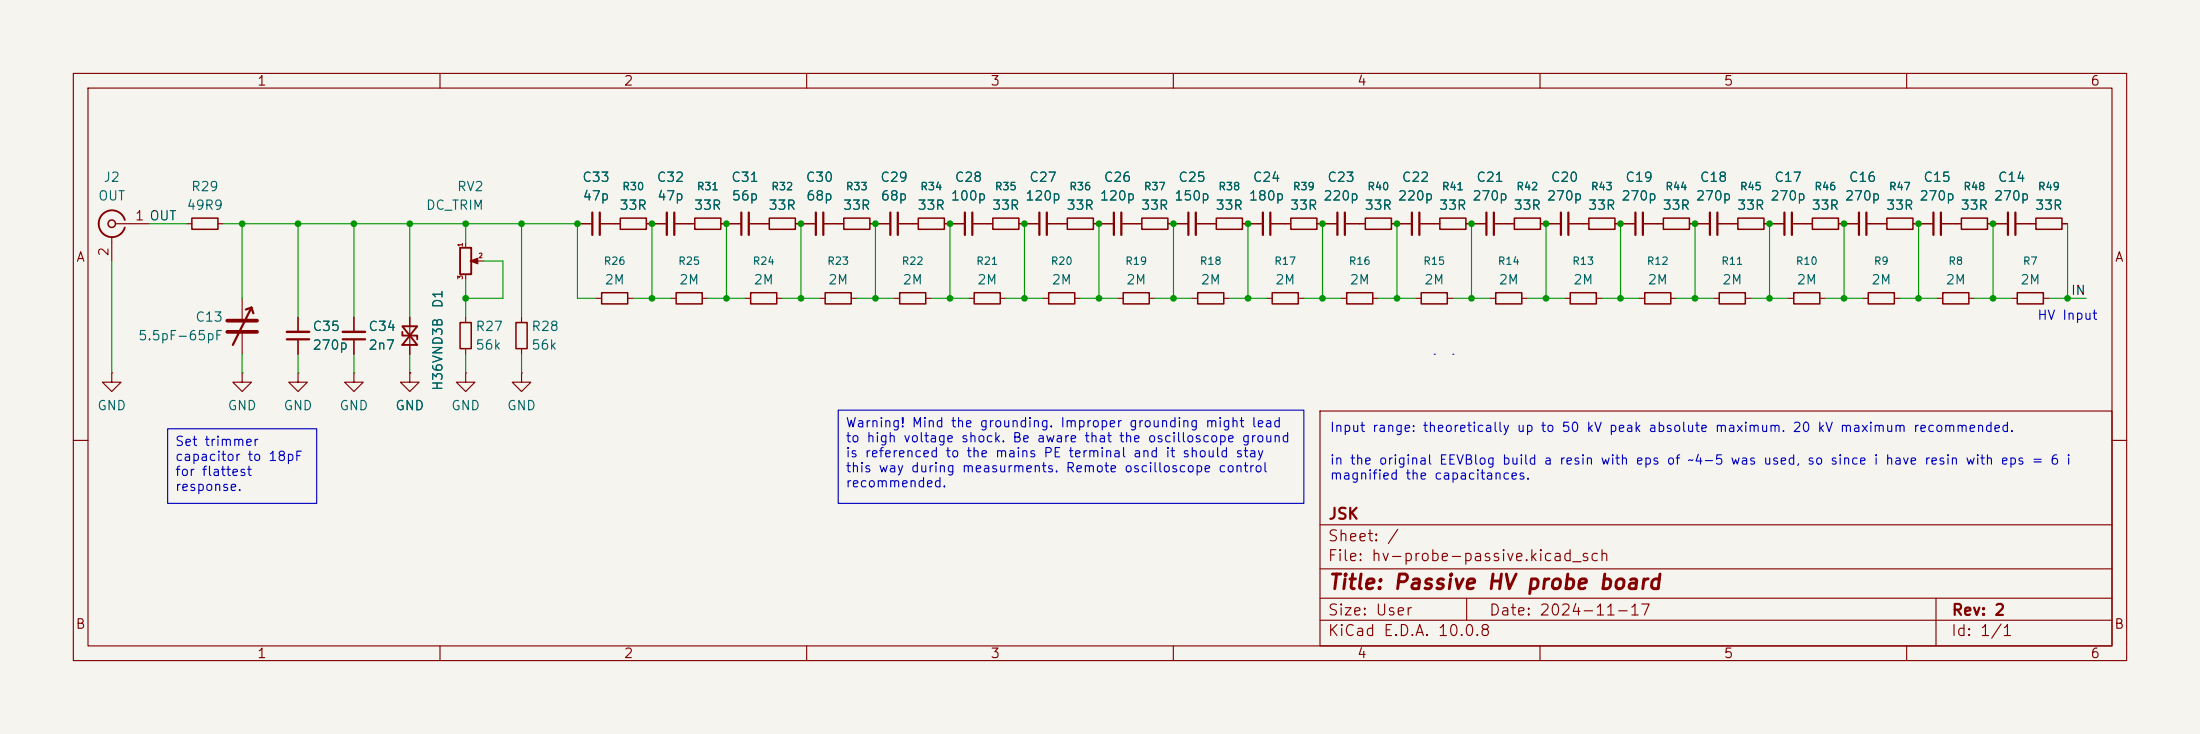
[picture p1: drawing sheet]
<svg xmlns="http://www.w3.org/2000/svg" width="300mm" height="100mm" viewBox="0 0 300 100" stroke-linecap="round" stroke-linejoin="round" font-family="sans-serif">
<path d="M0 0h300v100h-300z" fill="#f5f4ef" stroke="#f5f4ef" stroke-width=".14"/>
<g fill="none" stroke="#840000" stroke-width=".15">
<path d="M10 10h280v80h-280zM12 12h276v76h-276zM60 10v2M110 10v2M160 10v2M210 10v2M260 10v2M15.2 32.3v3.3M15.7 30.5h4.6M25.4 30.5h.8M29.7 30.5h.8M63.5 33v.7"/>
<path d="M63.5 37.5v.6M65 35.6h1M78.7 30.5h2.1M81.8 30.5h2.8M88.1 30.5h2.8M91.9 30.5h2.8M98.3 30.5h2.8M102.1 30.5h2.8M108.5 30.5h2.8M112.3 30.5h2.8M118.6 30.5h2.8M122.4 30.5h2.8"/>
<path d="M128.8 30.5h2.8M132.6 30.5h2.8M138.9 30.5h2.8M142.7 30.5h2.8M149.1 30.5h2.8M152.9 30.5h2.8M159.3 30.5h2.8M163.1 30.5h2.8M169.4 30.5h2.8M173.2 30.5h2.8M179.6 30.5h2.8M183.4 30.5h2.8"/>
<path d="M189.7 30.5h2.8M193.5 30.5h2.8M199.9 30.5h2.8M203.7 30.5h2.8M210.1 30.5h2.8M213.9 30.5h2.8M220.2 30.5h2.8M224 30.5h2.8M230.4 30.5h2.8M234.2 30.5h2.8M240.5 30.5h2.8M244.3 30.5h2.8"/>
<path d="M250.7 30.5h2.8M254.5 30.5h2.8M260.9 30.5h2.8M264.7 30.5h2.8M271 30.5h2.8M274.8 30.5h2.8M281.2 30.5h.7M15.2 50.8v1.3h1.3l-1.3 1.2-1.2-1.2h1.2M15.2 50.8h.1M33 50.8v1.3h1.3l-1.3 1.2-1.3-1.2h1.3M33 50.8h.1M33 40.6v3.1"/>
<path d="M33 45.2v3.1M40.6 50.8v1.3h1.3l-1.3 1.2-1.2-1.2h1.2M40.6 50.8h.1M40.6 43.2v2M40.6 46.2v2.1M48.3 50.8v1.3h1.2l-1.2 1.2-1.3-1.2h1.3M48.3 50.8h.1M48.3 43.2v2M48.3 46.2v2.1M55.9 50.8v1.3h1.2l-1.2 1.2-1.3-1.2h1.3M55.9 50.8h.1M55.9 43.2v5.1"/>
<path d="M63.5 50.8v1.3h1.3l-1.3 1.2-1.3-1.2h1.3M63.5 50.8h.1M63.5 43.2v.7M63.5 47.5v.8M71.1 50.8v1.3h1.3l-1.3 1.2-1.3-1.2h1.3M71.1 50.8h.1M71.1 43.2v.7M71.1 47.5v.8M81.3 40.6h.7M85.6 40.6h.8M91.4 40.6h.8M95.8 40.6h.7"/>
<path d="M101.6 40.6h.8M105.9 40.6h.8M111.8 40.6h.7M116.1 40.6h.7M121.9 40.6h.8M126.2 40.6h.8M132.1 40.6h.7M136.4 40.6h.8M142.2 40.6h.8M146.6 40.6h.7M152.4 40.6h.8M156.7 40.6h.8"/>
<path d="M162.6 40.6h.7M166.9 40.6h.7M172.7 40.6h.8M177 40.6h.8M180 56h108v32h-108zM182.9 40.6h.7M187.2 40.6h.8M193 40.6h.8M197.4 40.6h.7M203.2 40.6h.8M207.5 40.6h.8M213.4 40.6h.7"/>
<path d="M217.7 40.6h.7M223.5 40.6h.8M227.8 40.6h.8M233.7 40.6h.7M238 40.6h.8M243.8 40.6h.8M248.2 40.6h.7M254 40.6h.8M258.3 40.6h.8M264.2 40.6h.7M268.5 40.6h.7M274.3 40.6h.8"/>
<path d="M278.6 40.6h.8M10 60h2M180 77.5h108M180 71.5h108M288 60h2M60 88v2M110 88v2M160 88v2M180 84.5h108M180 81.5h108M200 81.5v3M210 88v2"/>
<path d="M260 88v2M264 81.5v6.5"/>
</g>
<g fill="none" stroke="#840000" stroke-width=".3">
<path d="M80.8 29v3M81.8 29v3M90.9 29v3M91.9 29v3M101.1 29v3M102.1 29v3M111.3 29v3M112.3 29v3M121.4 29v3M122.4 29v3M131.6 29v3M132.6 29v3"/>
<path d="M141.7 29v3M142.7 29v3M151.9 29v3M152.9 29v3M162.1 29v3M163.1 29v3M172.2 29v3M173.2 29v3M182.4 29v3M183.4 29v3M192.5 29v3M193.5 29v3"/>
<path d="M202.7 29v3M203.7 29v3M212.9 29v3M213.9 29v3M223 29v3M224 29v3M233.2 29v3M234.2 29v3M243.3 29v3M244.3 29v3M253.5 29v3M254.5 29v3"/>
<path d="M263.7 29v3M264.7 29v3M273.8 29v3M274.8 29v3M34.3 41.9l-2.6 5.1M34.3 41.9l-.8 .3M34.3 41.9l.2 .8M39.1 46.2h3.1M46.7 46.2h3.1"/>
</g>
<g fill="none" stroke="#840000" stroke-width=".2">
<path d="M26.2 29.7h3.5v1.5h-3.5zM82 39.9h3.6v1.5h-3.6zM84.6 29.7h3.5v1.5h-3.5zM92.2 39.9h3.6v1.5h-3.6zM94.7 29.7h3.6v1.5h-3.6zM102.4 39.9h3.5v1.5h-3.5zM104.9 29.7h3.6v1.5h-3.6zM112.5 39.9h3.6v1.5h-3.6zM115.1 29.7h3.5v1.5h-3.5zM122.7 39.9h3.5v1.5h-3.5zM125.2 29.7h3.6v1.5h-3.6zM132.8 39.9h3.6v1.5h-3.6z"/>
<path d="M135.4 29.7h3.5v1.5h-3.5zM143 39.9h3.6v1.5h-3.6zM145.5 29.7h3.6v1.5h-3.6zM153.2 39.9h3.5v1.5h-3.5zM155.7 29.7h3.6v1.5h-3.6zM163.3 39.9h3.6v1.5h-3.6zM165.9 29.7h3.5v1.5h-3.5zM173.5 39.9h3.5v1.5h-3.5zM176 29.7h3.6v1.5h-3.6zM183.6 39.9h3.6v1.5h-3.6zM186.2 29.7h3.5v1.5h-3.5zM193.8 39.9h3.6v1.5h-3.6z"/>
<path d="M196.3 29.7h3.6v1.5h-3.6zM204 39.9h3.5v1.5h-3.5zM206.5 29.7h3.6v1.5h-3.6zM214.1 39.9h3.6v1.5h-3.6zM216.7 29.7h3.5v1.5h-3.5zM224.3 39.9h3.5v1.5h-3.5zM226.8 29.7h3.6v1.5h-3.6zM234.4 39.9h3.6v1.5h-3.6zM237 29.7h3.5v1.5h-3.5zM244.6 39.9h3.6v1.5h-3.6zM247.1 29.7h3.6v1.5h-3.6zM254.8 39.9h3.5v1.5h-3.5z"/>
<path d="M257.3 29.7h3.6v1.5h-3.6zM264.9 39.9h3.6v1.5h-3.6zM267.5 29.7h3.5v1.5h-3.5zM275.1 39.9h3.5v1.5h-3.5zM277.6 29.7h3.6v1.5h-3.6zM62.7 43.9h1.6v3.6h-1.6zM70.4 43.9h1.5v3.6h-1.5z"/>
<circle cx="15.2" cy="30.5" r=".51"/>
</g>
<path d="M17 30a1.81 1.81 0 0 0-2.8-1 1.81 1.81 0 0 0 0 3 1.81 1.81 0 0 0 2.8-1M62.7 33.8h1.6v3.6h-1.6zM54.9 44.5h2l-2 2.5h2zM54.9 45.2v.5h2v.5" fill="none" stroke="#840000" stroke-width=".25"/>
<path d="M64.1 35.6l1.1-.4v.7l-1.1-.3h.3z" fill="#840000" stroke="#840000" stroke-width=".15"/>
<path d="M31 43.7h4.1M31 45.2h4.1" fill="none" stroke="#840000" stroke-width=".51"/>
<path d="M39.1 45.2h3.1M46.7 45.2h3.1" fill="none" stroke="#840000" stroke-width=".33"/>
<path d="M22.9 58.4h20.3v10.2h-20.3zM114.3 55.9h63.5v12.7h-63.5zM195.6 48.3h.1M198.1 48.3h.1" fill="none" stroke="#0000c2" stroke-width=".15"/>
<g fill="none" stroke="#009600" stroke-width=".15">
<path d="M15.2 35.6v15.2M20.3 30.5h5.1M30.5 30.5h48.2v10.1h2.6M33 30.5v10.1M40.6 30.5v12.7M48.3 30.5v12.7M55.9 30.5v12.7M63.5 30.5v2.5M63.5 38.1v5.1M66 35.6h2.6v5h-5.1M71.1 30.5v12.7M88.9 30.5v10.1"/>
<path d="M99.1 30.5v10.1M109.2 30.5v10.1M119.4 30.5v10.1M129.5 30.5v10.1M139.7 30.5v10.1M149.9 30.5v10.1M160 30.5v10.1M170.2 30.5v10.1M180.3 30.5v10.1M190.5 30.5v10.1M200.7 30.5v10.1M210.8 30.5v10.1"/>
<path d="M221 30.5v10.1M231.1 30.5v10.1M241.3 30.5v10.1M251.5 30.5v10.1M261.6 30.5v10.1M271.8 30.5v10.1M281.9 30.5v10.1M33 48.3v2.5M40.6 48.3v2.5M48.3 48.3v2.5M55.9 48.3v2.5M63.5 48.3v2.5"/>
<path d="M71.1 48.3v2.5M86.4 40.6h5M96.5 40.6h5.1M106.7 40.6h5.1M116.8 40.6h5.1M127 40.6h5.1M137.2 40.6h5M147.3 40.6h5.1M157.5 40.6h5.1M167.6 40.6h5.1M177.8 40.6h5.1M188 40.6h5"/>
<path d="M198.1 40.6h5.1M208.3 40.6h5.1M218.4 40.6h5.1M228.6 40.6h5.1M238.8 40.6h5M248.9 40.6h5.1M259.1 40.6h5.1M269.2 40.6h5.1M279.4 40.6h5.1"/>
</g>
<g fill="#009600">
<circle cx="170.2" cy="40.6" r=".46"/>
<circle cx="180.3" cy="40.6" r=".46"/>
<circle cx="180.3" cy="30.5" r=".46"/>
<circle cx="149.9" cy="40.6" r=".46"/>
<circle cx="160" cy="40.6" r=".46"/>
<circle cx="170.2" cy="30.5" r=".46"/>
<circle cx="160" cy="30.5" r=".46"/>
<circle cx="190.5" cy="40.6" r=".46"/>
<circle cx="190.5" cy="30.5" r=".46"/>
<circle cx="149.9" cy="30.5" r=".46"/>
<circle cx="71.1" cy="30.5" r=".46"/>
<circle cx="78.7" cy="30.5" r=".46"/>
<circle cx="63.5" cy="30.5" r=".46"/>
<circle cx="63.5" cy="40.6" r=".46"/>
<circle cx="231.1" cy="30.5" r=".46"/>
<circle cx="221" cy="30.5" r=".46"/>
<circle cx="210.8" cy="30.5" r=".46"/>
<circle cx="200.7" cy="30.5" r=".46"/>
<circle cx="200.7" cy="40.6" r=".46"/>
<circle cx="221" cy="40.6" r=".46"/>
<circle cx="210.8" cy="40.6" r=".46"/>
<circle cx="139.7" cy="40.6" r=".46"/>
<circle cx="129.5" cy="40.6" r=".46"/>
<circle cx="119.4" cy="40.6" r=".46"/>
<circle cx="129.5" cy="30.5" r=".46"/>
<circle cx="139.7" cy="30.5" r=".46"/>
<circle cx="119.4" cy="30.5" r=".46"/>
<circle cx="261.6" cy="40.6" r=".46"/>
<circle cx="261.6" cy="30.5" r=".46"/>
<circle cx="241.3" cy="40.6" r=".46"/>
<circle cx="251.5" cy="40.6" r=".46"/>
<circle cx="251.5" cy="30.5" r=".46"/>
<circle cx="241.3" cy="30.5" r=".46"/>
<circle cx="271.8" cy="30.5" r=".46"/>
<circle cx="271.8" cy="40.6" r=".46"/>
<circle cx="40.6" cy="30.5" r=".46"/>
<circle cx="33" cy="30.5" r=".46"/>
<circle cx="55.9" cy="30.5" r=".46"/>
<circle cx="48.3" cy="30.5" r=".46"/>
<circle cx="99.1" cy="30.5" r=".46"/>
<circle cx="109.2" cy="40.6" r=".46"/>
<circle cx="99.1" cy="40.6" r=".46"/>
<circle cx="88.9" cy="40.6" r=".46"/>
<circle cx="88.9" cy="30.5" r=".46"/>
<circle cx="109.2" cy="30.5" r=".46"/>
<circle cx="281.9" cy="40.6" r=".46"/>
<circle cx="231.1" cy="40.6" r=".46"/>
</g>
<text font-size="2" fill="#840000" x="181" y="80.8">Title: Passive HV probe board</text>
<g font-size="1.5" fill="#840000">
<text x="181" y="71.1">JSK</text>
<text x="181" y="76.8">File: hv-probe-passive.kicad_sch</text>
<text x="181" y="74.1">Sheet: /</text>
<text x="181" y="87">KiCad E.D.A. 10.0.8</text>
<text x="181" y="84.2">Size: User</text>
<text x="203" y="84.2">Date: 2024-11-17</text>
<text x="266" y="87">Id: 1/1</text>
<text x="266" y="84.2">Rev: 2</text>
</g>
<g font-size="1.3" fill="#840000">
<text x="35" y="12">1</text>
<text x="85" y="12">2</text>
<text x="135" y="12">3</text>
<text x="185" y="12">4</text>
<text x="235" y="12">5</text>
<text x="285" y="12">6</text>
<text x="10.3" y="36">A</text>
<text x="288.3" y="36">A</text>
<text x="10.2" y="86">B</text>
<text x="35" y="90">1</text>
<text x="85" y="90">2</text>
<text x="135" y="90">3</text>
<text x="185" y="90">4</text>
<text x="235" y="90">5</text>
<text x="285" y="90">6</text>
<text x="288.2" y="86">B</text>
</g>
<g font-size="1.3" fill="#006464">
<text x="13.3" y="27.6">OUT</text>
<text x="14" y="25.1">J2</text>
<text x="25.4" y="28.9">49R9</text>
<text x="26" y="26.4">R29</text>
<text x="58" y="28.9">DC_TRIM</text>
<text x="62.2" y="26.4">RV2</text>
<text x="79.3" y="25.1">C33</text>
<text x="79.4" y="27.6">47p</text>
<text x="84.4" y="28.9">33R</text>
<text x="89.5" y="25.1">C32</text>
<text x="89.5" y="27.6">47p</text>
<text x="94.5" y="28.9">33R</text>
<text x="99.6" y="25.1">C31</text>
<text x="99.7" y="27.6">56p</text>
<text x="104.7" y="28.9">33R</text>
<text x="109.8" y="25.1">C30</text>
<text x="109.8" y="27.6">68p</text>
<text x="114.9" y="28.9">33R</text>
<text x="119.9" y="25.1">C29</text>
<text x="120" y="27.6">68p</text>
<text x="125" y="28.9">33R</text>
<text x="129.6" y="27.6">100p</text>
<text x="130.1" y="25.1">C28</text>
<text x="135.2" y="28.9">33R</text>
<text x="139.7" y="27.6">120p</text>
<text x="140.3" y="25.1">C27</text>
<text x="145.3" y="28.9">33R</text>
<text x="149.9" y="27.6">120p</text>
<text x="150.4" y="25.1">C26</text>
<text x="155.5" y="28.9">33R</text>
<text x="160" y="27.6">150p</text>
<text x="160.6" y="25.1">C25</text>
<text x="165.7" y="28.9">33R</text>
<text x="170.2" y="27.6">180p</text>
<text x="170.7" y="25.1">C24</text>
<text x="175.8" y="28.9">33R</text>
<text x="180.4" y="27.6">220p</text>
<text x="180.9" y="25.1">C23</text>
<text x="186" y="28.9">33R</text>
<text x="190.5" y="27.6">220p</text>
<text x="191.1" y="25.1">C22</text>
<text x="196.1" y="28.9">33R</text>
<text x="200.7" y="27.6">270p</text>
<text x="201.2" y="25.1">C21</text>
<text x="206.3" y="28.9">33R</text>
<text x="210.8" y="27.6">270p</text>
<text x="211.4" y="25.1">C20</text>
<text x="216.5" y="28.9">33R</text>
<text x="221" y="27.6">270p</text>
<text x="221.5" y="25.1">C19</text>
<text x="226.6" y="28.9">33R</text>
<text x="231.2" y="27.6">270p</text>
<text x="231.7" y="25.1">C18</text>
<text x="236.8" y="28.9">33R</text>
<text x="241.3" y="27.6">270p</text>
<text x="241.9" y="25.1">C17</text>
<text x="246.9" y="28.9">33R</text>
<text x="251.5" y="27.6">270p</text>
<text x="252" y="25.1">C16</text>
<text x="257.1" y="28.9">33R</text>
<text x="261.6" y="27.6">270p</text>
<text x="262.2" y="25.1">C15</text>
<text x="267.3" y="28.9">33R</text>
<text x="271.8" y="27.6">270p</text>
<text x="272.3" y="25.1">C14</text>
<text x="277.4" y="28.9">33R</text>
<text x="82.4" y="39.1">2M</text>
<text x="92.5" y="39.1">2M</text>
<text x="102.7" y="39.1">2M</text>
<text x="112.8" y="39.1">2M</text>
<text x="123" y="39.1">2M</text>
<text x="133.2" y="39.1">2M</text>
<text x="143.3" y="39.1">2M</text>
<text x="153.5" y="39.1">2M</text>
<text x="163.6" y="39.1">2M</text>
<text x="173.8" y="39.1">2M</text>
<text x="184" y="39.1">2M</text>
<text x="194.1" y="39.1">2M</text>
<text x="204.3" y="39.1">2M</text>
<text x="214.4" y="39.1">2M</text>
<text x="224.6" y="39.1">2M</text>
<text x="234.8" y="39.1">2M</text>
<text x="244.9" y="39.1">2M</text>
<text x="255.1" y="39.1">2M</text>
<text x="265.2" y="39.1">2M</text>
<text x="275.4" y="39.1">2M</text>
<text x="18.8" y="46.7">5.5pF-65pF</text>
<text x="26.6" y="44.1">C13</text>
<text x="42.5" y="45.4">C35</text>
<text x="42.5" y="48">270p</text>
<text x="50.1" y="45.4">C34</text>
<text x="50.1" y="48">2n7</text>
<text x="60.7" y="42.1" transform="rotate(-90 60.7 42.1)">D1</text>
<text x="64.8" y="45.4">R27</text>
<text x="64.8" y="48">56k</text>
<text x="72.4" y="45.4">R28</text>
<text x="72.4" y="48">56k</text>
<text x="60.7" y="53.3" transform="rotate(-90 60.7 53.3)">H36VND3B</text>
<text x="13.2" y="56.2">GND</text>
<text x="31" y="56.2">GND</text>
<text x="38.6" y="56.2">GND</text>
<text x="46.2" y="56.2">GND</text>
<text x="53.8" y="56.2">GND</text>
<text x="61.4" y="56.2">GND</text>
<text x="69.1" y="56.2">GND</text>
</g>
<g font-size="1.3" fill="#a90000">
<text x="15.1" y="35" transform="rotate(-90 15.1 35)">2</text>
<text x="18.3" y="30.3">1 OUT</text>
</g>
<text font-size="1.3" fill="#0f0f0f" x="282.3" y="40.5">IN</text>
<g font-size="1.3" fill="#0000c2">
<text x="277.7" y="43.9">HV Input</text>
<text x="115.2" y="58.5">Warning! Mind the grounding. Improper grounding might lead</text>
<text x="181.3" y="59.2">Input range: theoretically up to 50 kV peak absolute maximum. 20 kV maximum recommended.</text>
<text x="23.8" y="61.1">Set trimmer</text>
<text x="23.8" y="63.1">capacitor to 18pF</text>
<text x="23.8" y="65.2">for flattest</text>
<text x="115.2" y="60.6">to high voltage shock. Be aware that the oscilloscope ground</text>
<text x="115.2" y="62.6">is referenced to the mains PE terminal and it should stay</text>
<text x="115.2" y="64.7">this way during measurments. Remote oscilloscope control</text>
<text x="181.3" y="63.6">in the original EEVBlog build a resin with eps of ~4-5 was used, so since i have resin with eps = 6 i</text>
<text x="181.3" y="65.7">magnified the capacitances.</text>
<text x="23.8" y="67.2">response.</text>
<text x="115.2" y="66.7">recommended.</text>
</g>
<g font-size="1" fill="#006464">
<text x="84.8" y="26.2">R30</text>
<text x="94.9" y="26.2">R31</text>
<text x="105.1" y="26.2">R32</text>
<text x="115.3" y="26.2">R33</text>
<text x="125.4" y="26.2">R34</text>
<text x="135.6" y="26.2">R35</text>
<text x="145.7" y="26.2">R36</text>
<text x="155.9" y="26.2">R37</text>
<text x="166.1" y="26.2">R38</text>
<text x="176.2" y="26.2">R39</text>
<text x="186.4" y="26.2">R40</text>
<text x="196.5" y="26.2">R41</text>
<text x="206.7" y="26.2">R42</text>
<text x="216.9" y="26.2">R43</text>
<text x="227" y="26.2">R44</text>
<text x="237.2" y="26.2">R45</text>
<text x="247.3" y="26.2">R46</text>
<text x="257.5" y="26.2">R47</text>
<text x="267.7" y="26.2">R48</text>
<text x="277.8" y="26.2">R49</text>
<text x="82.2" y="36.3">R26</text>
<text x="92.4" y="36.3">R25</text>
<text x="102.6" y="36.3">R24</text>
<text x="112.7" y="36.3">R23</text>
<text x="122.9" y="36.3">R22</text>
<text x="133" y="36.3">R21</text>
<text x="143.2" y="36.3">R20</text>
<text x="153.4" y="36.3">R19</text>
<text x="163.5" y="36.3">R18</text>
<text x="173.7" y="36.3">R17</text>
<text x="183.8" y="36.3">R16</text>
<text x="194" y="36.3">R15</text>
<text x="204.2" y="36.3">R14</text>
<text x="214.3" y="36.3">R13</text>
<text x="224.5" y="36.3">R12</text>
<text x="234.6" y="36.3">R11</text>
<text x="244.8" y="36.3">R10</text>
<text x="255.4" y="36.3">R9</text>
<text x="265.6" y="36.3">R8</text>
<text x="275.8" y="36.3">R7</text>
</g>
<g font-size=".6" fill="#a90000">
<text x="63.3" y="33.7" transform="rotate(-90 63.3 33.7)">1</text>
<text x="65.2" y="35.3">2</text>
<text x="63.3" y="38.1" transform="rotate(-90 63.3 38.1)">3</text>
</g>
</svg>
